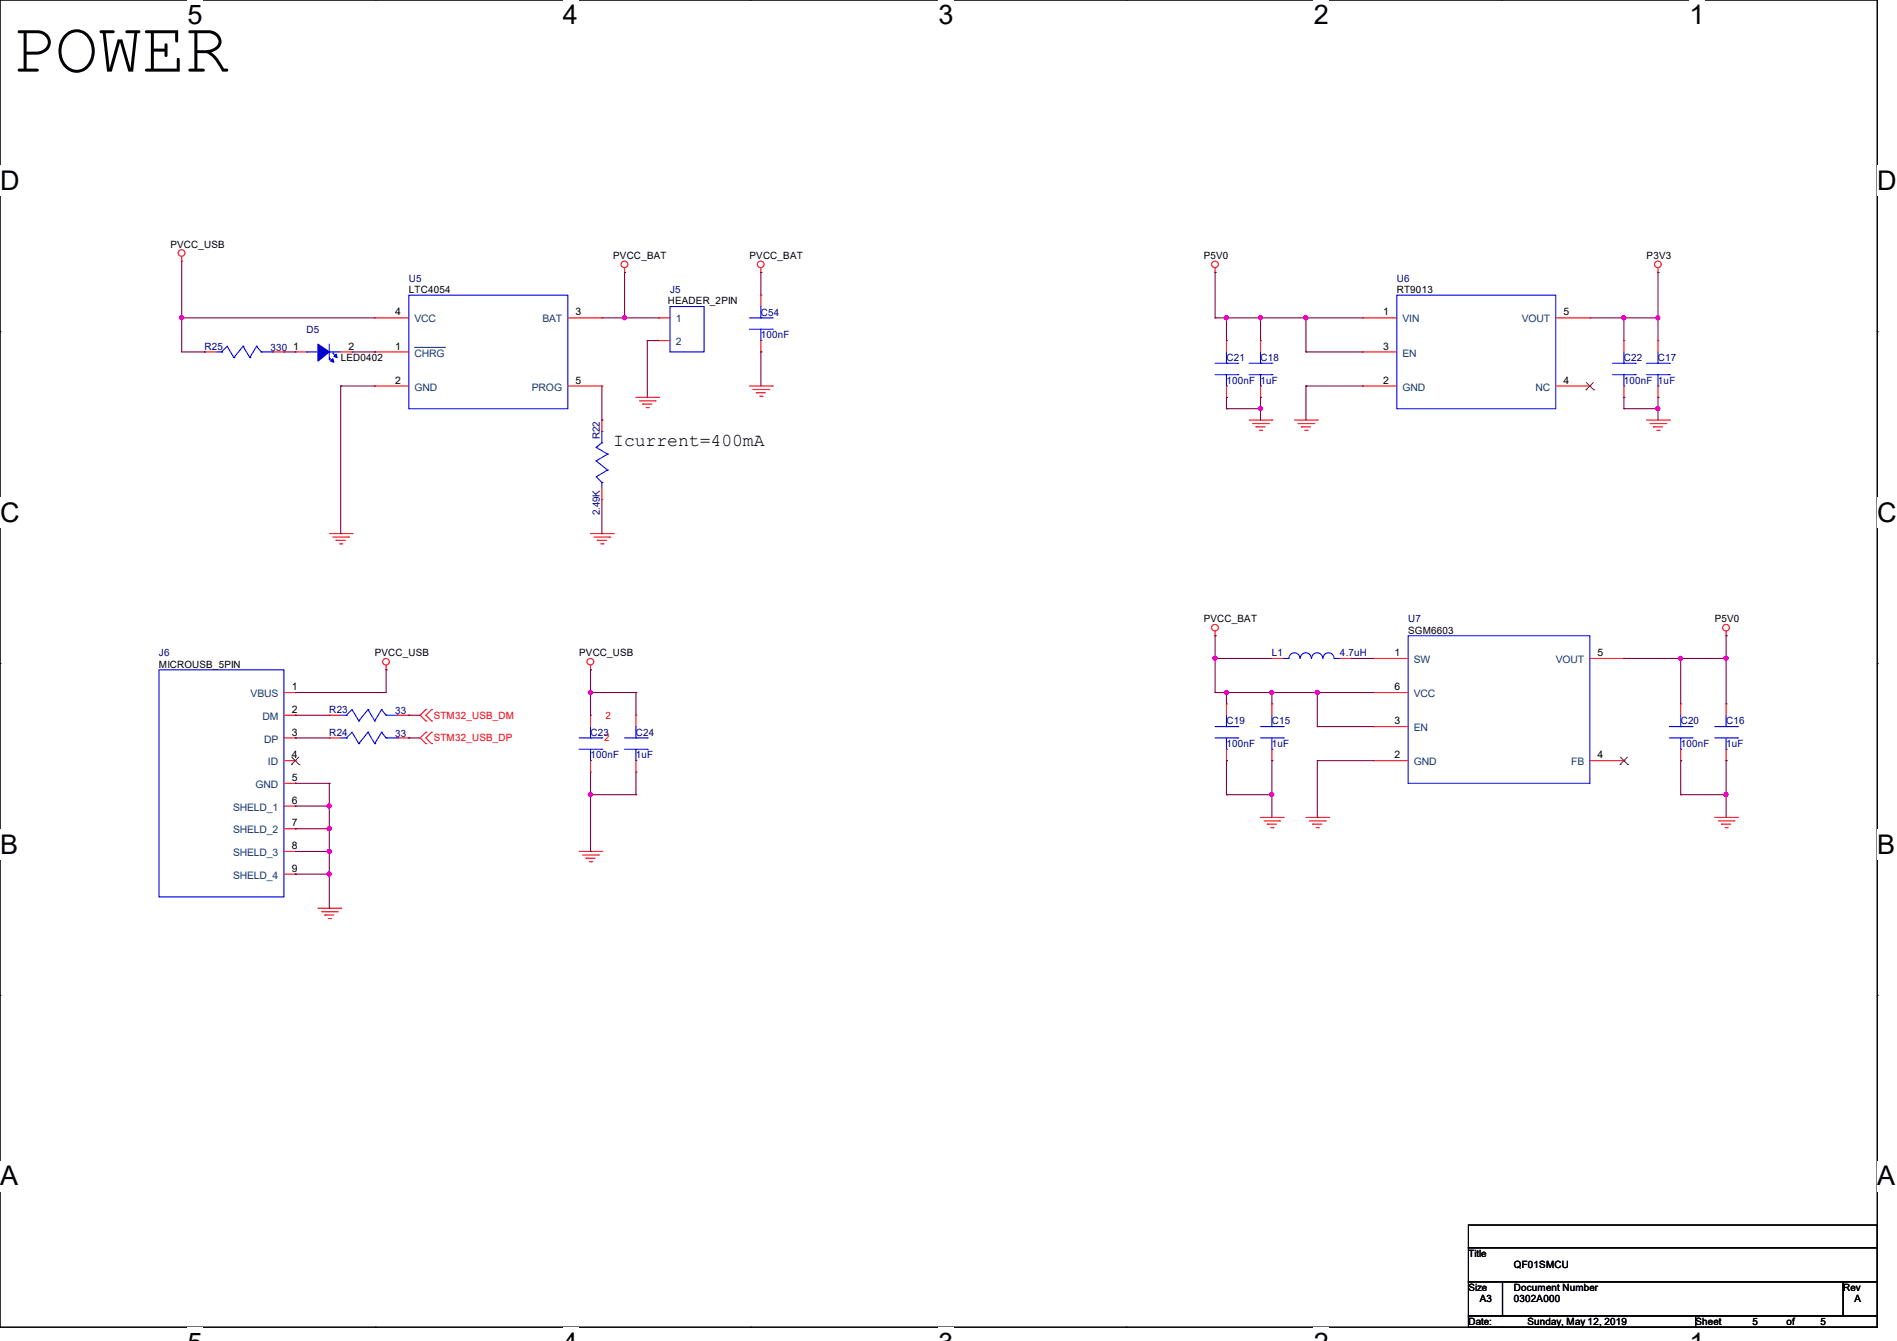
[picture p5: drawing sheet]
<svg xmlns="http://www.w3.org/2000/svg" width="297mm" height="210mm" viewBox="0 0 297 210" stroke-linecap="round" stroke-linejoin="round" font-family="sans-serif">
<path d="M0 0h293.9v207.9h-293.9z" fill="none" stroke="#000" stroke-width=".17"/>
<g fill="#fff">
<path d="M29.4 0h2.3v4.7h-2.3z"/>
<path d="M29.4 207.9h2.3v2.1h-2.3z"/>
</g>
<path d="M58.8 0h.1M58.8 207.9h.1" fill="none" stroke="#000" stroke-width=".17"/>
<g fill="#fff">
<path d="M88.1 0h2.4v4.7h-2.4z"/>
<path d="M88.1 207.9h2.4v2.1h-2.4z"/>
</g>
<path d="M117.6 0h.1M117.6 207.9h.1" fill="none" stroke="#000" stroke-width=".17"/>
<g fill="#fff">
<path d="M146.9 0h2.4v4.7h-2.4z"/>
<path d="M146.9 207.9h2.4v2.1h-2.4z"/>
</g>
<path d="M176.3 0h.1M176.3 207.9h.1" fill="none" stroke="#000" stroke-width=".17"/>
<g fill="#fff">
<path d="M205.7 0h2.4v4.7h-2.4z"/>
<path d="M205.7 207.9h2.4v2.1h-2.4z"/>
</g>
<path d="M235.1 0h.1M235.1 207.9h.1" fill="none" stroke="#000" stroke-width=".17"/>
<g fill="#fff">
<path d="M264.5 0h2.4v4.7h-2.4z"/>
<path d="M264.5 207.9h2.4v2.1h-2.4z"/>
<path d="M0 26h3v4.7h-3z"/>
<path d="M293.9 26h3.1v4.7h-3.1z"/>
<path d="M0 77.9h3v4.7h-3z"/>
<path d="M293.9 77.9h3.1v4.7h-3.1z"/>
</g>
<path d="M0 51.9h.1M293.9 51.9h.1" fill="none" stroke="#000" stroke-width=".17"/>
<g fill="#fff">
<path d="M0 129.9h2.8v4.7h-2.8z"/>
<path d="M293.9 129.9h2.9v4.7h-2.9z"/>
</g>
<path d="M0 103.9h.1M293.9 103.9h.1" fill="none" stroke="#000" stroke-width=".17"/>
<g fill="#fff">
<path d="M0 181.8h2.8v4.8h-2.8z"/>
<path d="M293.8 181.8h3v4.8h-3z"/>
</g>
<path d="M0 155.9h.1M293.9 155.9h.1M229.9 191.9h64v3.5h-64zM229.9 195.4h64v5.3h-64zM229.9 200.7h5.3v5.4h-5.3zM229.9 206.1h35.6v1.8h-35.6zM235.2 200.7h53.4v5.4h-53.4zM265.5 206.1h28.4v1.8h-28.4zM288.6 200.7h5.3v5.4h-5.3z" fill="none" stroke="#000" stroke-width=".17"/>
<g fill="none" stroke="#f00" stroke-width=".17">
<path d="M28.4 40.9h.1M28.4 40.2v.7M32 55.1h.1M32 55.1h1.8M42.7 55.1h1.7M44.4 55.1h.1M46.2 55.1h.1M46.2 55.1h1.8M53.3 55.1h1.8M55.1 55.1h.1M58.7 49.8h.1M58.7 55.1h.1"/>
<path d="M58.7 49.8h5.3M58.7 55.1h5.3M88.9 49.8h5.3M94.2 49.8h.1M97.8 42.7h.1M97.8 42v.7M103.1 49.8h.1M103.1 53.3h.1M103.1 49.8h1.8M103.1 53.3h1.8M119.1 42.7h.1M119.1 55.1h.1"/>
<path d="M119.1 46.2h.1M119.1 42v.7M119.1 46.2v1.8M119.1 53.3v1.8M190.2 42.7h.1M190.2 42v.7M192 53.3h.1M192 53.3v1.8M197.4 53.3h.1M197.4 53.3v1.8M213.4 49.8h.1M213.4 55.1h.1"/>
<path d="M213.4 49.8h5.3M213.4 55.1h5.3M243.6 49.8h5.3M248.9 49.8h.1M254.3 53.3h.1M254.3 53.3v1.8M259.6 42.7h.1M259.6 53.3h.1M259.6 42v.7M259.6 53.3v1.8M58.7 60.5h.1M58.7 60.5h5.3"/>
<path d="M88.9 60.5h5.3M94.2 78.2h.1M94.2 65.8h.1M94.2 60.5h.1M94.2 65.8v1.8M94.2 76.5v1.7M99.6 62.2h3.5M100.1 62.8h2.5M100.6 63.3h.1M100.6 63.3h1.5M101.2 63.8h.3M101.5 63.8h.1"/>
<path d="M102.6 62.8h.1M103.1 62.2h.1M117.3 60.5h3.6M117.9 61h2.5M118.4 61.5h.1M118.4 61.5h1.4M119 62.1h.3M119.3 62.1h.1M120.4 61h.1M120.9 60.5h.1M192 62.2h.1M192 60.5v1.7"/>
<path d="M195.6 65.8h3.5M196.1 66.3h2.5M196.6 66.8h.1M196.6 66.8h1.5M197.2 67.4h.3M197.4 62.2h.1M197.4 60.5v1.7M197.5 67.4h.1M198.6 66.3h.1M199.1 65.8h.1M202.7 65.8h3.5M203.2 66.3h2.5"/>
<path d="M203.8 66.8h.1M203.8 66.8h1.4M204.3 67.4h.3M204.6 67.4h.1M205.7 66.3h.1M206.2 65.8h.1M213.4 60.5h.1M213.4 60.5h5.3M243.6 60.5h5.3M248.9 60.5h.1M254.3 62.2h.1M254.3 60.5v1.7"/>
<path d="M257.8 65.8h3.6M258.4 66.3h2.4M258.9 66.8h.1M258.9 66.8h1.4M259.4 67.4h.4M259.6 62.2h.1M259.6 60.5v1.7M259.8 67.4h.1M260.8 66.3h.1M261.4 65.8h.1M51.6 83.6h3.5M52.1 84.1h2.5"/>
<path d="M52.6 84.6h.1M52.6 84.6h1.5M53.2 85.2h.3M53.5 85.2h.1M54.6 84.1h.1M55.1 83.6h.1M92.5 83.6h3.5M93 84.1h2.5M93.5 84.6h.1M93.5 84.6h1.5M94.1 85.2h.3M94.4 85.2h.1"/>
<path d="M95.5 84.1h.1M96 83.6h.1M190.2 99.6h.1M190.2 98.8v.8M270.3 99.6h.1M270.3 98.8v.8M44.4 112h1.8M44.4 108.5h1.8M44.4 115.6h1.8M44.4 119.1h1.8M46.2 108.5h.1M46.2 112h.1"/>
<path d="M46.2 115.6h.1M46.2 119.1h.1M51.6 112h.1M51.6 115.6h.1M51.6 112h1.7M51.6 115.6h1.7M60.5 104.9h.1M60.5 104.2v.7M62.2 112h1.8M62.2 115.6h1.8M64 112h.1M64 115.6h.1"/>
<path d="M66.7 114.7h.1M66.7 116.5h.1M66.7 111.1h.1M66.7 112.9h.1M66.7 114.7l-.9 .9 .9 .9M66.7 111.1l-.9 .9 .9 .9M67.6 116.5h.1M67.6 114.7h.1M67.6 112.9h.1M67.6 111.1h.1M67.6 114.7l-.9 .9 .9 .9M67.6 111.1l-.9 .9 .9 .9"/>
<path d="M92.5 104.9h.1M92.5 112h.1M92.5 104.2v.7M92.5 112v1.8M92.5 119.1v1.8M99.6 112h.1M99.6 112v1.8M99.6 119.1v1.8M192 119.1h.1M192 110.2h.1M192 110.2v1.8M192 117.3v1.8"/>
<path d="M199.1 119.1h.1M199.1 110.2h.1M199.1 103.1h.1M199.1 110.2v1.8M199.1 117.3v1.8M199.1 103.1h1.8M209.8 103.1h1.8M211.6 103.1h.1M215.1 103.1h.1M215.1 108.5h.1M215.1 113.8h.1M215.1 119.1h.1"/>
<path d="M215.1 108.5h5.4M215.1 119.1h5.4M215.1 103.1h5.4M215.1 113.8h5.4M248.9 119.1h5.4M248.9 103.1h5.4M254.3 103.1h.1M254.3 119.1h.1M263.1 119.1h.1M263.1 110.2h.1M263.1 110.2v1.8M263.1 117.3v1.8"/>
<path d="M270.3 119.1h.1M270.3 110.2h.1M270.3 110.2v1.8M270.3 117.3v1.8M44.4 133.3h1.8M44.4 122.7h1.8M44.4 126.2h1.8M44.4 129.8h1.8M44.4 136.9h1.8M46.2 122.7h.1M46.2 126.2h.1M46.2 129.8h.1"/>
<path d="M46.2 133.3h.1M46.2 136.9h.1M90.7 133.3h3.5M91.2 133.9h2.5M91.7 134.4h.1M91.7 134.4h1.5M92.3 135h.3M92.5 120.9h.1M92.6 135h.1M93.7 133.9h.1M94.2 133.3h.1M99.6 120.9h.1"/>
<path d="M197.4 128h3.5M197.9 128.6h2.5M198.4 129.1h.1M198.4 129.1h1.5M199 129.6h.3M199.3 129.6h.1M200.4 128.6h.1M200.9 128h.1M204.5 128h3.5M205 128.6h2.5M205.5 129.1h.1M205.5 129.1h1.5"/>
<path d="M206.1 129.6h.3M206.4 129.6h.1M207.5 128.6h.1M208 128h.1M268.5 128h3.5M269 128.6h2.5M269.5 129.1h.1M269.5 129.1h1.5M270.1 129.6h.3M270.4 129.6h.1M271.5 128.6h.1M272 128h.1"/>
<path d="M49.8 142.2h3.5M50.3 142.8h2.5M50.8 143.3h.1M50.8 143.3h1.5M51.4 143.8h.3M51.7 143.8h.1M52.8 142.8h.1M53.3 142.2h.1"/>
<circle cx="28.4" cy="39.6" r=".52"/>
<circle cx="97.8" cy="41.4" r=".52"/>
<circle cx="119.1" cy="41.4" r=".52"/>
<circle cx="190.2" cy="41.4" r=".52"/>
<circle cx="259.6" cy="41.4" r=".52"/>
<circle cx="190.2" cy="98.3" r=".52"/>
<circle cx="270.2" cy="98.3" r=".52"/>
<circle cx="60.4" cy="103.6" r=".52"/>
<circle cx="92.4" cy="103.6" r=".52"/>
</g>
<g fill="none" stroke="#00f" stroke-width=".17">
<path d="M33.8 55.1h.9M34.7 55.1h.1M34.7 55.1l.9-.9 1 1.8M36.6 56h.1M38.1 54.2h.1M38.1 54.2l-1.5 1.8M38.1 54.2l1 1.8M39.1 56h.1M40.2 54.2h.1M40.2 54.2l-1.1 1.8M40.2 54.2l.7 .9M40.9 55.1h.1"/>
<path d="M40.9 55.1h1.8M42.7 55.1h.1M48 55.1h.1M48 55.1h1.8M51.6 55.1h.1M51.6 56.3h.1M51.6 55.1h1.7M51.6 53.9v2.4M51.6 56l.3 .3M51.9 56.3h.1M52.1 55.3h.1M52.1 55.3l.4 .4"/>
<path d="M64 46.2h24.9v17.8h-24.9zM104.9 48h5.3v7.1h-5.3zM117.3 49.8h3.6M117.3 51.6h3.6M119.1 49.8h.1M119.1 53.3h.1M119.1 48v1.8M119.1 51.6v1.7M120.9 49.8h.1M120.9 51.6h.1M190.2 56.9h3.6M190.2 58.7h3.6"/>
<path d="M192 56.9h.1M192 55.1v1.8M192 58.7v1.8M193.8 56.9h.1M193.8 58.7h.1M195.6 56.9h3.5M195.6 58.7h3.5M197.4 56.9h.1M197.4 55.1v1.8M197.4 58.7v1.8M199.1 56.9h.1M199.1 58.7h.1"/>
<path d="M218.7 46.2h24.9v17.8h-24.9zM252.5 56.9h3.5M252.5 58.7h3.5M254.3 56.9h.1M254.3 55.1v1.8M254.3 58.7v1.8M256 56.9h.1M256 58.7h.1M257.8 56.9h3.6M257.8 58.7h3.6M259.6 56.9h.1M259.6 55.1v1.8"/>
<path d="M259.6 58.7v1.8M261.4 56.9h.1M261.4 58.7h.1M93.3 72.2h.1M93.3 70.1h.1M93.3 72.2l1.8 1.4M93.3 70.1l1.8 1M94.2 75.6h.1M94.2 69.3h.1M94.2 67.6h.1M94.2 67.6v1.7M94.2 75.6v.9"/>
<path d="M94.2 69.3l-.9 .8M95.1 73.6h.1M95.1 71.1h.1M95.1 73.6l-1.8 1.1 .9 .9M95.1 71.1l-1.8 1.1M192 60.5h.1M197.4 60.5h.1M254.3 60.5h.1M259.6 60.5h.1M220.5 99.6h28.4v23.1h-28.4zM24.9 104.9h19.5v35.6h-19.5zM53.3 115.6h.9"/>
<path d="M53.3 112h.9M54.2 112h.1M54.2 115.6h.1M54.2 112l.9-.9 1.1 1.8M54.2 115.6l.9-.9 1.1 1.8M56.2 112.9h.1M56.2 116.5h.1M57.6 111.1h.1M57.6 114.7h.1M57.6 111.1l-1.4 1.8M57.6 111.1l1.1 1.8M57.6 114.7l-1.4 1.8"/>
<path d="M57.6 114.7l1.1 1.8M58.7 112.9h.1M58.7 116.5h.1M59.7 111.1h.1M59.7 114.7h.1M59.7 111.1l-1 1.8M59.7 111.1l.8 .9M59.7 114.7l-1 1.8M59.7 114.7l.8 .9M60.5 112h.1M60.5 115.6h.1M60.5 115.6h1.7"/>
<path d="M60.5 112h1.7M62.2 112h.1M62.2 115.6h.1M90.7 115.6h3.5M90.7 117.3h3.5M92.5 115.6h.1M92.5 119.1h.1M92.5 113.8v1.8M92.5 117.3v1.8M94.2 115.6h.1M94.2 117.3h.1M97.8 115.6h3.5"/>
<path d="M97.8 117.3h3.5M99.6 115.6h.1M99.6 119.1h.1M99.6 113.8v1.8M99.6 117.3v1.8M101.3 115.6h.1M101.3 117.3h.1M190.2 113.8h3.6M190.2 115.6h3.6M192 113.8h.1M192 117.3h.1M192 112v1.8"/>
<path d="M192 115.6v1.7M193.8 113.8h.1M193.8 115.6h.1M197.4 113.8h3.5M197.4 115.6h3.5M199.1 113.8h.1M199.1 117.3h.1M199.1 112v1.8M199.1 115.6v1.7M200.9 113.8h.1M200.9 115.6h.1M200.9 103.1h.9a.87 .87 0 0 1 .9-.9 .87 .87 0 0 1 .8 .9"/>
<path d="M200.9 103.1h.1M203.6 103.1a.87 .87 0 0 1 .8-.9 .87 .87 0 0 1 .9 .9M205.4 103.1a.87 .87 0 0 1 .8-.9 .87 .87 0 0 1 .9 .9M207.1 103.1a.87 .87 0 0 1 .9-.9 .87 .87 0 0 1 .9 .9M208.9 103.1h.9M209.8 103.1h.1M261.4 113.8h3.5M261.4 115.6h3.5M263.1 113.8h.1M263.1 117.3h.1M263.1 112v1.8M263.1 115.6v1.7"/>
<path d="M264.9 113.8h.1M264.9 115.6h.1M268.5 113.8h3.5M268.5 115.6h3.5M270.3 113.8h.1M270.3 117.3h.1M270.3 112v1.8M270.3 115.6v1.7M272 113.8h.1M272 115.6h.1"/>
</g>
<path d="M248.4 59.9l1.1 1.1M249.5 59.9l-1.2 1.1M248.3 61h.1M249.5 61h.1M45.6 119.7h.1M45.7 118.6l1.1 1.1M46.8 118.6l-1.2 1.1M46.8 119.7h.1M253.7 119.7h.1M253.7 118.6l1.1 1.1M254.8 118.6l-1.1 1.1M254.8 119.7h.1" fill="none" stroke="#804000" stroke-width=".16"/>
<g fill="#00f" stroke="#00f" stroke-width=".17">
<path d="M49.8 53.9l1.8 1.2-1.8 1.5z" fill-rule="evenodd"/>
<path d="M52.6 55.5l.2 .5-.5-.2z" fill-rule="evenodd"/>
<path d="M51.7 56.6l.4-.4 .2 .5z" fill-rule="evenodd"/>
</g>
<path d="M64.9 54.4h4.7M69.6 54.4h.1" fill="none" stroke="#004080" stroke-width=".16"/>
<g fill="none" stroke="#800040" stroke-width=".17">
<path d="M28.4 49.8h.1M28.4 49.8h30.3M28.4 40.9v14.2h3.6M32 55.1h.1M44.4 55.1h1.8M46.2 55.1h.1M55.1 55.1h3.6M58.7 55.1h.1M94.2 49.8h8.9M97.8 49.8h.1M97.8 42.7h.1M97.8 42.7v7.1"/>
<path d="M101.3 53.3h.1M101.3 53.3h1.8M101.3 53.3v8.9M119.1 42.7h.1M119.1 55.1h.1M119.1 42.7v3.5M119.1 55.1v5.4M190.2 42.7h.1M190.2 49.8h.1M190.2 49.8h23.2M190.2 42.7v7.1M192 49.8h.1"/>
<path d="M192 49.8v3.5M197.4 49.8h.1M197.4 49.8v3.5M204.5 49.8h.1M204.5 55.1h.1M204.5 49.8v5.3M204.5 55.1h8.9M248.9 49.8h10.7M254.3 49.8h.1M254.3 49.8v3.5M259.6 49.8h.1M259.6 42.7h.1"/>
<path d="M259.6 42.7v10.6M53.3 60.5h.1M53.3 60.5v23.1M53.3 60.5h5.4M94.2 65.8h.1M94.2 60.5v5.3M94.2 78.2v5.4M192 62.2h.1M192 64h.1M192 62.2v1.8M192 64h5.4M197.4 64h.1"/>
<path d="M197.4 62.2h.1M197.4 62.2v3.6M204.5 60.5h.1M204.5 60.5v5.3M204.5 60.5h8.9M254.3 62.2h.1M254.3 64h.1M254.3 64h5.3M254.3 62.2v1.8M259.6 64h.1M259.6 62.2h.1M259.6 62.2v3.6"/>
<path d="M53.3 83.6h.1M94.2 83.6h.1M190.2 99.6h.1M190.2 99.6v8.9M270.3 99.6h.1M270.3 99.6v10.6M46.2 108.5h.1M46.2 112h.1M46.2 115.6h.1M46.2 112h5.4M46.2 115.6h5.4M60.5 104.9h.1"/>
<path d="M60.5 104.9v3.6h-14.3M64 112h.1M64 115.6h.1M64 112h1.8M64 115.6h1.8M92.5 108.5h.1M92.5 104.9h.1M92.5 108.5h7.1M92.5 104.9v7.1M99.6 108.5h.1M99.6 108.5v3.5M190.2 103.1h.1"/>
<path d="M190.2 108.5h.1M190.2 108.5h24.9M190.2 103.1h8.9M192 108.5h.1M192 119.1h.1M192 108.5v1.7M192 119.1v5.4M199.1 108.5h.1M199.1 119.1h.1M199.1 108.5v1.7M199.1 119.1v8.9M206.2 119.1h.1"/>
<path d="M206.2 108.5h.1M206.2 113.8h.1M206.2 119.1h8.9M206.2 108.5v5.3M206.2 119.1v8.9M206.2 113.8h8.9M211.6 103.1h.1M211.6 103.1h3.5M254.3 103.1h.1M254.3 103.1h16M263.1 103.1h.1M263.1 119.1h.1"/>
<path d="M263.1 103.1v7.1M263.1 119.1v5.4M270.3 103.1h.1M270.3 119.1h.1M270.3 119.1v8.9M46.2 126.2h.1M46.2 129.8h.1M46.2 122.7h.1M46.2 133.3h.1M46.2 136.9h.1M46.2 126.2h5.4M46.2 129.8h5.4"/>
<path d="M46.2 122.7h5.4M46.2 133.3h5.4M46.2 136.9h5.4M51.6 126.2h.1M51.6 122.7h.1M51.6 129.8h.1M51.6 133.3h.1M51.6 122.7v19.5M92.5 124.5h.1M92.5 133.3h.1M92.5 124.5h7.1M92.5 120.9v12.4"/>
<path d="M99.6 124.5h.1M99.6 120.9v3.6M192 124.5h.1M192 124.5h7.1M199.1 124.5h.1M206.2 128h.1M263.1 124.5h.1M263.1 124.5h7.2M270.3 124.5h.1M51.6 142.2h.1"/>
</g>
<g fill="#f0f" stroke="#f0f" stroke-width=".17">
<circle cx="97.8" cy="49.8" r=".32"/>
<circle cx="190.2" cy="103.1" r=".32"/>
<circle cx="199.1" cy="124.4" r=".32"/>
<circle cx="270.2" cy="103.1" r=".32"/>
<circle cx="270.2" cy="124.4" r=".32"/>
<circle cx="259.6" cy="49.8" r=".32"/>
<circle cx="197.3" cy="64" r=".32"/>
<circle cx="197.3" cy="49.8" r=".32"/>
<circle cx="51.5" cy="129.8" r=".32"/>
<circle cx="51.5" cy="126.2" r=".32"/>
<circle cx="28.4" cy="49.8" r=".32"/>
<circle cx="263.1" cy="103.1" r=".32"/>
<circle cx="192" cy="49.8" r=".32"/>
<circle cx="254.2" cy="49.8" r=".32"/>
<circle cx="259.6" cy="64" r=".32"/>
<circle cx="92.4" cy="108.4" r=".32"/>
<circle cx="92.4" cy="124.4" r=".32"/>
<circle cx="204.4" cy="49.8" r=".32"/>
<circle cx="192" cy="108.4" r=".32"/>
<circle cx="206.2" cy="108.4" r=".32"/>
<circle cx="199.1" cy="108.4" r=".32"/>
<circle cx="51.5" cy="133.3" r=".32"/>
<circle cx="51.5" cy="136.9" r=".32"/>
</g>
<text font-size="11.3" x="1.8" y="11.2">POWER</text>
<g font-size="4.2">
<text x="29.4" y="3.8">5</text>
<text x="88.1" y="3.8">4</text>
<text x="146.9" y="3.8">3</text>
<text x="205.7" y="3.8">2</text>
<text x="264.5" y="3.8">1</text>
<text x="0" y="29.8">D</text>
<text x="293.9" y="29.8">D</text>
<text x="0" y="81.7">C</text>
<text x="293.9" y="81.7">C</text>
<text x="0" y="133.7">B</text>
<text x="293.9" y="133.7">B</text>
<text x="0" y="185.6">A</text>
<text x="293.9" y="185.6">A</text>
</g>
<text font-size="2.8" x="96" y="69.8">Icurrent=400mA</text>
<g font-size="1.6">
<text x="26.7" y="38.8">PVCC_USB</text>
<text x="96" y="40.6">PVCC_BAT</text>
<text x="117.3" y="40.6">PVCC_BAT</text>
<text x="188.5" y="40.6">P5V0</text>
<text x="257.8" y="40.6">P3V3</text>
<text x="64" y="45.9">LTC4054</text>
<text x="104.6" y="47.7">HEADER_2PIN</text>
<text x="218.7" y="45.9">RT9013</text>
<text x="61.9" y="49.4">4</text>
<text x="90.1" y="49.4">3</text>
<text x="216.6" y="49.4">1</text>
<text x="244.8" y="49.4">5</text>
<text x="45.9" y="54.7">1</text>
<text x="53.3" y="56.6">LED0402</text>
<text x="54.6" y="54.7">2</text>
<text x="61.9" y="54.7">1</text>
<text x="216.6" y="54.7">3</text>
<text x="61.9" y="60.1">2</text>
<text x="90.1" y="60.1">5</text>
<text x="216.6" y="60.1">2</text>
<text x="244.8" y="60.1">4</text>
<text x="188.5" y="97.4">PVCC_BAT</text>
<text x="220.5" y="99.2">SGM6603</text>
<text x="268.5" y="97.4">P5V0</text>
<text x="24.9" y="104.6">MICROUSB_5PIN</text>
<text x="58.7" y="102.8">PVCC_USB</text>
<text x="90.7" y="102.8">PVCC_USB</text>
<text x="218.4" y="102.7">1</text>
<text x="250.1" y="102.7">5</text>
<text x="45.7" y="108.1">1</text>
<text x="45.7" y="111.6">2</text>
<text x="218.4" y="108.1">6</text>
<text x="218.4" y="113.4">3</text>
<text x="45.7" y="115.2">3</text>
<text x="45.7" y="118.7">4</text>
<text x="218.4" y="118.7">2</text>
<text x="250.1" y="118.7">4</text>
<text x="45.7" y="122.3">5</text>
<text x="45.7" y="125.9">6</text>
<text x="45.7" y="129.4">7</text>
<text x="45.7" y="133">8</text>
<text x="45.7" y="136.5">9</text>
<text x="229.9" y="196.8">Title</text>
<text x="229.9" y="202.2">Size</text>
<text x="231.7" y="204">A3</text>
<text x="237" y="202.2">Document Number</text>
<text x="237" y="204">0302A000</text>
<text x="237" y="198.6">QF01SMCU</text>
<text x="288.6" y="202.2">Rev</text>
<text x="290.4" y="204">A</text>
<text x="229.9" y="207.5">Date:</text>
<text x="239.1" y="207.5">Sunday, May 12, 2019</text>
<text x="265.5" y="207.5">Sheet</text>
<text x="274.4" y="207.5">5</text>
<text x="279.7" y="207.5">of</text>
<text x="285" y="207.5">5</text>
</g>
<g font-size="1.6" fill="#000080">
<text x="64" y="44.1">U5</text>
<text x="104.9" y="45.9">J5</text>
<text x="218.7" y="44.1">U6</text>
<text x="48" y="52.1">D5</text>
<text x="119.1" y="49.4">C54</text>
<text x="119.1" y="53">100nF</text>
<text x="32" y="54.8">R25</text>
<text x="42.3" y="54.9">330</text>
<text x="192" y="56.6">C21</text>
<text x="197.4" y="56.6">C18</text>
<text x="254.3" y="56.6">C22</text>
<text x="259.6" y="56.6">C17</text>
<text x="192" y="60.1">100nF 1uF</text>
<text x="254.3" y="60.1">100nF 1uF</text>
<text x="93.9" y="68.8" transform="rotate(-90 93.9 68.8)">R22</text>
<text x="93.9" y="80.7" transform="rotate(-90 93.9 80.7)">2.49K</text>
<text x="220.5" y="97.4">U7</text>
<text x="24.9" y="102.8">J6</text>
<text x="199.1" y="102.8">L1</text>
<text x="209.8" y="102.8">4.7uH</text>
<text x="51.6" y="111.7">R23</text>
<text x="61.9" y="111.8">33</text>
<text x="192" y="113.5">C19</text>
<text x="199.1" y="113.5">C15</text>
<text x="263.1" y="113.5">C20</text>
<text x="270.3" y="113.5">C16</text>
<text x="51.6" y="115.2">R24</text>
<text x="61.9" y="115.4">33</text>
<text x="92.5" y="115.2">C23</text>
<text x="92.5" y="118.8">100nF</text>
<text x="99.6" y="115.2">C24</text>
<text x="99.6" y="118.8">1uF</text>
<text x="192" y="117">100nF</text>
<text x="199.1" y="117">1uF</text>
<text x="263.1" y="117">100nF</text>
<text x="270.3" y="117">1uF</text>
</g>
<g font-size="1.6" fill="#004080">
<text x="64.9" y="50.5">VCC</text>
<text x="84.9" y="50.5">BAT</text>
<text x="105.8" y="50.5">1</text>
<text x="219.6" y="50.5">VIN</text>
<text x="238.2" y="50.5">VOUT</text>
<text x="64.9" y="55.8">CHRG</text>
<text x="105.8" y="54.1">2</text>
<text x="219.6" y="55.8">EN</text>
<text x="64.9" y="61.2">GND</text>
<text x="83.3" y="61.2">PROG</text>
<text x="219.6" y="61.2">GND</text>
<text x="240.4" y="61.2">NC</text>
<text x="221.4" y="103.8">SW</text>
<text x="243.6" y="103.8">VOUT</text>
<text x="39.2" y="109.2">VBUS</text>
<text x="41.1" y="112.7">DM</text>
<text x="221.4" y="109.2">VCC</text>
<text x="41.4" y="116.3">DP</text>
<text x="42" y="119.8">ID</text>
<text x="221.4" y="114.5">EN</text>
<text x="221.4" y="119.8">GND</text>
<text x="246" y="119.8">FB</text>
<text x="40" y="123.4">GND</text>
<text x="36.5" y="127">SHELD_1</text>
<text x="36.5" y="130.5">SHELD_2</text>
<text x="36.5" y="134.1">SHELD_3</text>
<text x="36.5" y="137.6">SHELD_4</text>
</g>
<g font-size="1.6" fill="#f00">
<text x="67.9" y="112.6">STM32_USB_DM</text>
<text x="94.8" y="112.6">2</text>
<text x="67.9" y="116.1">STM32_USB_DP</text>
<text x="94.6" y="116.1">2</text>
</g>
</svg>
